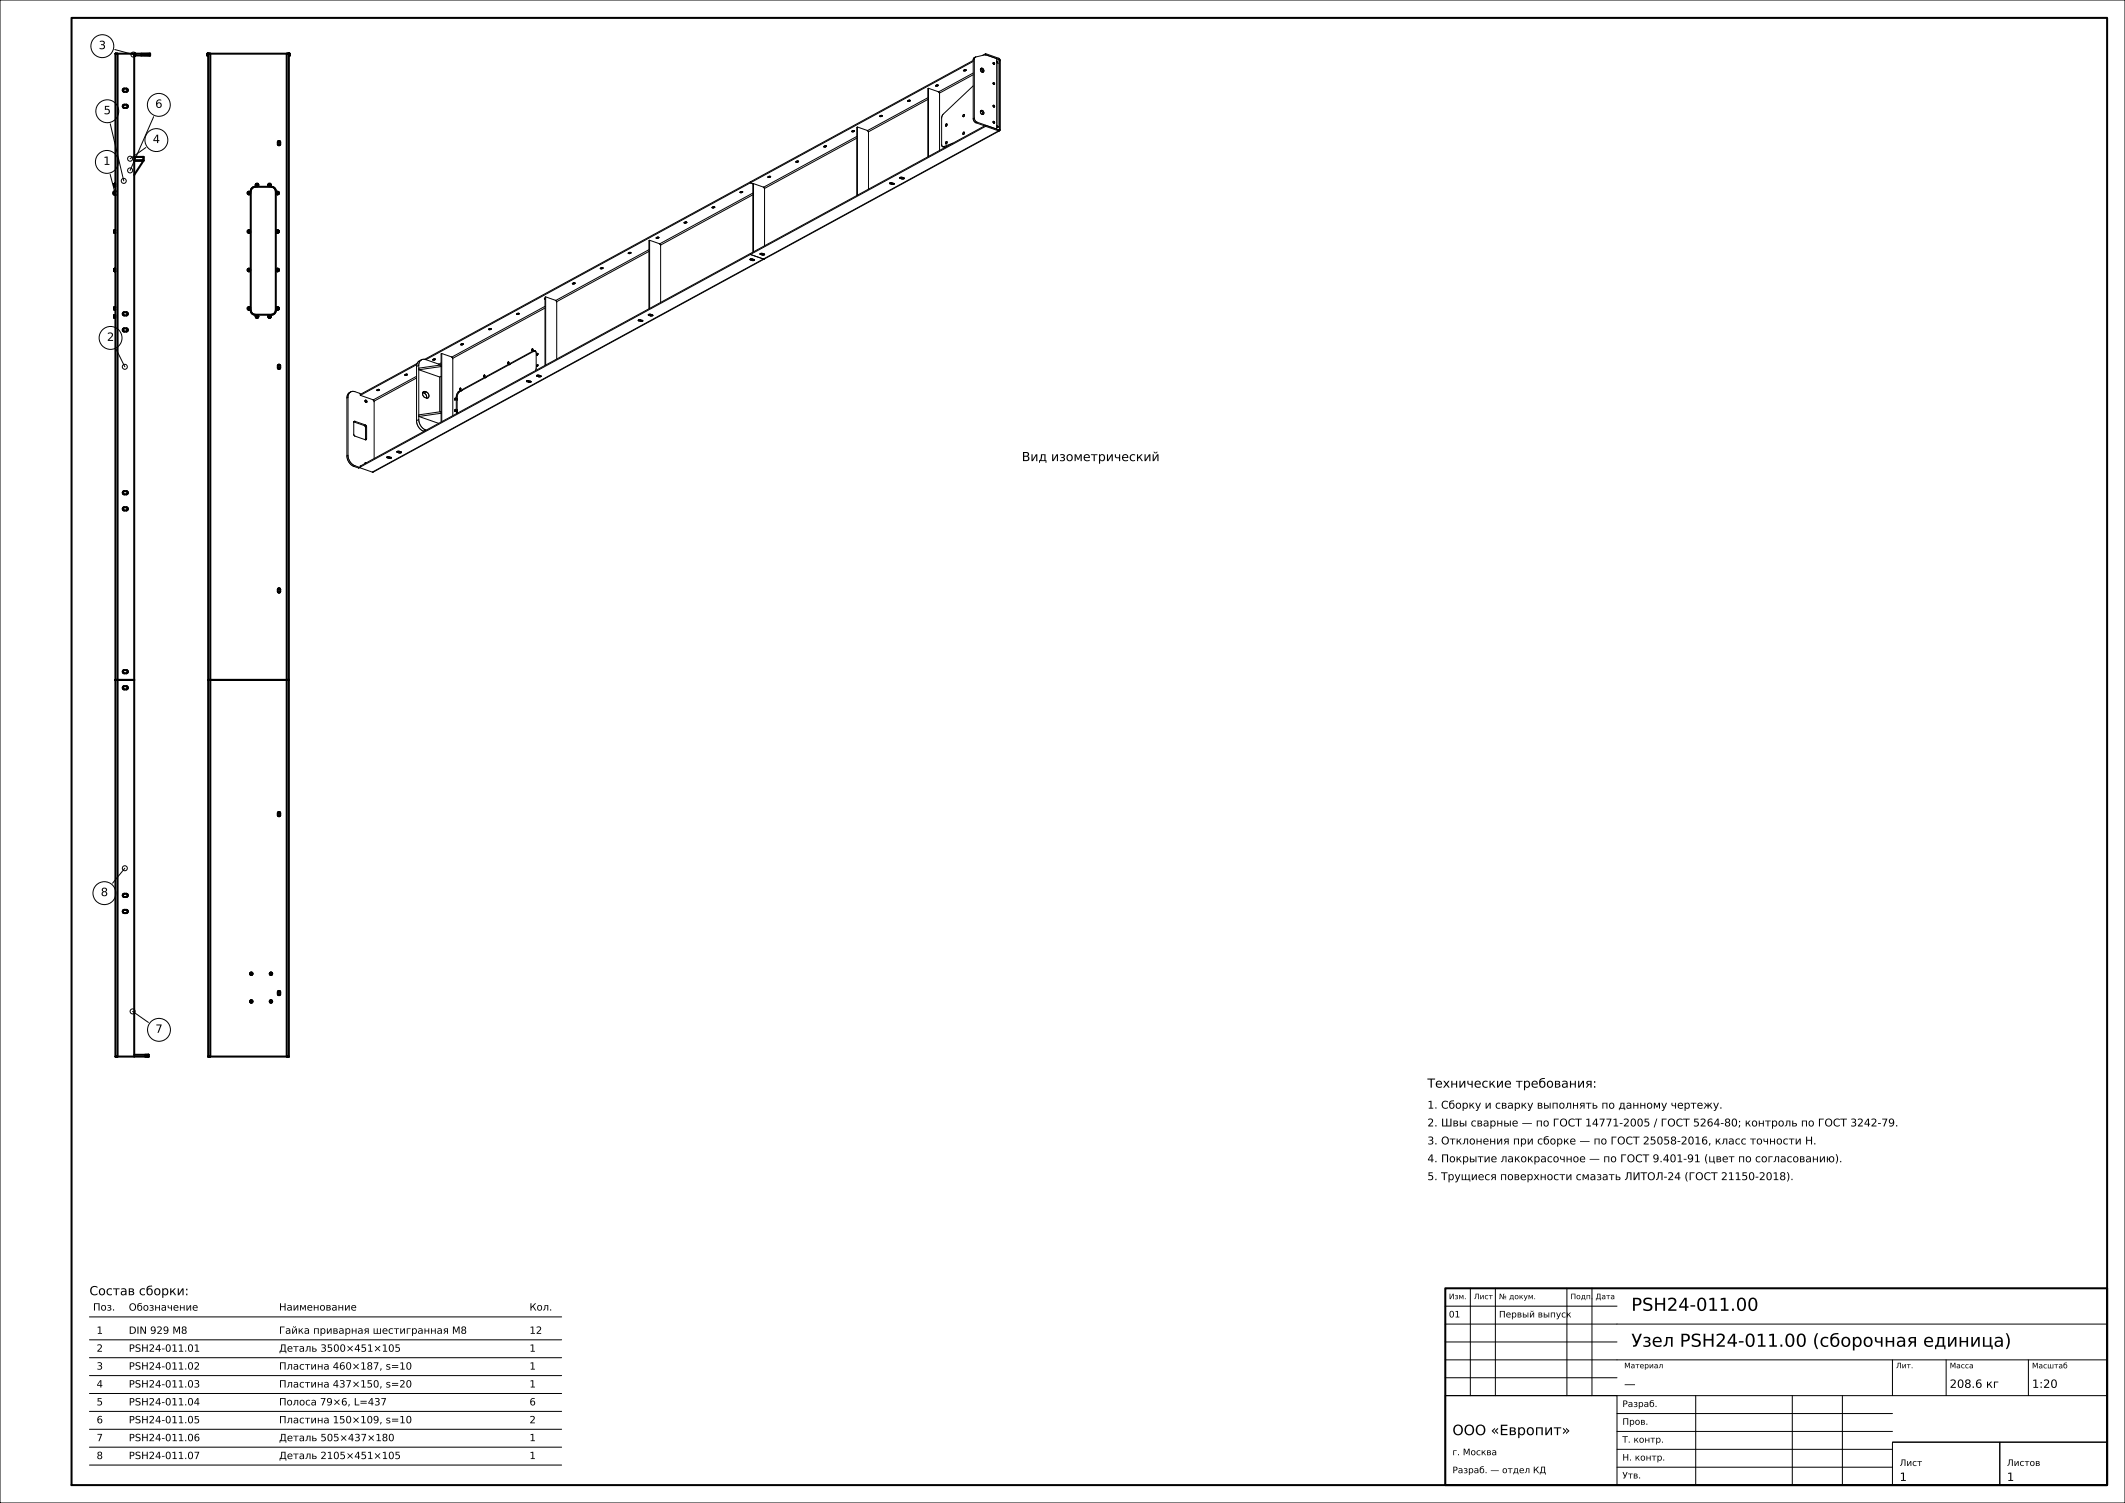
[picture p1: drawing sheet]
<svg xmlns="http://www.w3.org/2000/svg" width="594mm" height="420mm" viewBox="0 0 594 420" stroke-linecap="round" stroke-linejoin="round" font-family="sans-serif">
<g fill="none" stroke="#000" stroke-width=".28">
<path d="M0 0h594v420h-594zM32.1 13.8l5.2 1.4M269.3 19.8h.1M269.4 19.8h.4M269.8 19.5l-.5 .3M269.8 19.5l.3 .1M269.8 19.5l-.3 .1M269.8 19.5v.3M270 19.7l-.2 .1M270 19.5v.2M270.1 19.7h-.1M270.1 19.6v.1"/>
<path d="M272 17.2l-62.2 33.9M272 16.7v16.4M272 16.9l-62.2 33.9M272.4 16.6v16.4M272.4 16.6l-.4 .1M272.7 16l-.3 .6M272.7 16l-.5 .3-.2 .4M272.7 15.9v.1M274.1 19.3l.1 .5 .5 .4M274.1 19.2h.1M274.1 19.2a.58 .58 0 0 1 .8 .2 .58 .58 0 0 1-.2 .8M274.1 19.2v.1"/>
<path d="M274.2 19.2l-.1 .1M274.2 19.2l.5 .5v.5M274.6 19.5l-.5 .3M275.4 15.3l3.2 1.1-.1 19.7M275.4 15.3l-2.7 .6M275.5 15.3h-.1M275.5 15l3.6 1.3 .5 .6v19.3l-.2 .3M275.5 15v.3M275.5 15l-.9 .5M275.5 15.3l3.6 1.2M277.6 17.6l.1 .2M277.7 17.5l-.1 .1"/>
<path d="M277.7 17.8v.1M277.7 17.8h-.1M277.7 17.5h.1M277.7 17.5l.3 .4M277.7 17.9l.1 .1M277.8 18h.1M277.9 18h.1M278 17.9l-.1 .1M278 17.9h.1M278.6 17.3h.1M278.6 17.3l.2 .1M278.8 17.4h.1"/>
<path d="M278.8 17.4l.1 .1M278.9 17.5h.1M278.9 17.5l.1 .1M279 17.6h.1M279 17.6v17.9M279.1 16.5l.2 .2M279.1 16.5l-.5 .3M279.3 16.7h.1M279.3 16.7l.1 .2M279.4 16.9v19.2M279.4 16.9l-.8 .4M30.8 34.6l3.8 15.9"/>
<path d="M43 32.6l-6.6 15M238.1 36.7v.1M238.1 36.8h.5M238.6 36.5l-.3 .1M238.6 36.5v.3M238.7 36.5l-.6 .2M238.7 36.5h.1M238.7 36.5h-.1M238.8 36.7l-.2 .1M238.8 36.5v.2M239.5 38.1l-26.1 14.2M239.5 38.6l-25.8 14.1"/>
<path d="M239.7 35.5l2.7 .9 .3 .4M239.7 35.5v19M239.7 35.5l-.2 .1v19M242.7 36.8l.1 16.1M246.4 32.3h-.3M246.4 32.3v.3M246.5 32.2l-.6 .3 .5 .1M246.5 32.2l.1 .1M246.5 32.2l-.1 .1M246.6 32.5l-.2 .1M246.6 32.3v.2M246.6 32.3v.1"/>
<path d="M246.6 32.4v.1M253.7 28.2v.1M253.7 28.3h.5M254.2 28l-.3 .1M254.2 28v.3M254.3 28l-.6 .2M254.3 28h.1M254.3 28h-.1M254.4 28l.1 .1M254.4 28.2l-.2 .1M254.4 28v.2M254.5 28.1h.1"/>
<path d="M254.5 28.1l-.1 .1M259.4 27.8l-16.7 9M259.4 27.3l-16.9 9.2M259.5 24.7l-.1 .1v19M259.5 24.7l2.8 1M259.5 24.7v19M261.5 24h.1M261.5 24h.5M262 23.8h-.3M262 23.8v.2M262.1 23.7l-.6 .3M262.1 23.7l.1 .1"/>
<path d="M262.1 23.7l-.1 .1M262.2 23.9l-.2 .1M262.2 23.8v.1M262.2 23.8h.1M262.3 23.8v.1M262.3 23.9h-.1M262.3 25.7l.3 .3M262.6 26v16M264.3 35.1h.1M264.3 35.1l.1 .1M264.4 35.2h.1M264.4 34.8l-.1 .3"/>
<path d="M264.4 34.7v.1M264.5 34.7h-.1M264.5 34.6v.1M264.6 39.6l-.3 .4M264.6 34.6h-.1M264.6 39.6l.1 .3-.2 .3M264.6 39.6h.1M264.6 34.6l.1 .4-.3 .2M264.6 34.6h.1M269.2 32.5h.1M269.2 37.4v.1M269.2 37.5l.2 .1"/>
<path d="M269.2 37.1v.3M269.3 37l-.1 .1M269.3 32l-.1 .5M269.3 37h.1M269.4 32h-.1M269.4 37h-.1M269.4 37.5v.1M269.4 32h.1M269.4 36.9h.1M269.4 36.9v.1M269.5 32v.4l-.3 .1M269.5 36.9v.1"/>
<path d="M269.5 37h.1M269.6 37l-.2 .5M272 24l-8.6 8.2-.2 .8v7.4l.3 .6M272 33.1l.3 .8 .5 .4M272 20.9l-9.4 5.1M272 20.4l-9.6 5.3M272.4 33l.2 .7 .5 .5M272.4 33l-.4 .1M272.8 34.3l2.5 .9M273.1 34.2l6 2.1M273.1 34.2l-.3 .1M274.1 31l.5 .4 .1 .6"/>
<path d="M274.1 31l.1 .6 .5 .4M274.8 31v.1M274.8 31l-.4-.2-.3 .2M274.8 31.1l.2 .6-.3 .3M275.5 35.3l-65.7 35.8M275.5 35.3l3.6 1.3M275.5 35.3v-.3l-65.7 35.8M277.6 23.4l.1 .1M277.6 23.2v.2M277.6 29.5l.1 .4M277.6 23.2h.1M277.6 34l.1 .4"/>
<path d="M277.6 29.5h.1M277.7 33.9l-.1 .1M277.7 23.1l-.1 .1M277.7 33.9h.1M277.7 29.4l-.1 .1M277.7 23.5l.1 .1M277.7 23.1l.3 .4M277.7 23.1h.1M277.7 33.9l.3 .4M277.7 29.4l.3 .2-.1 .3M277.7 29.4h.1M277.7 34.4h.1"/>
<path d="M277.7 29.9h.1M277.8 29.9h.1M277.8 23.6h.1M277.9 23.6h.1M277.9 29.9h.1M278 23.6h-.1M278 23.5v.1M278 34.3l-.2 .1M278 34.3h.1M278.6 35.2h.1M278.7 35.2h.1M278.8 35.7h-.2"/>
<path d="M278.8 35.2l.1 .1M278.8 35.7h.1M278.8 35.6v.1M278.8 35.6h.1M278.9 35.3h.1M278.9 35.6h.1M278.9 35.3v.1M278.9 35.4h.1M279 35.5l-.1 .1M279 35.4h.1M279 35.5h.1M279 35.4v.1"/>
<path d="M279.1 36.6l-65.7 35.8M279.3 36.3h-.2M279.3 36.3h.1M279.4 36.2l-.1 .1M279.4 36.1v.1M279.4 36.1l-.3 .2M279.4 36.5l-.3 .1M279.4 36.5l-65.7 35.9M30.8 48.7l1.4 5.2M40.8 41.2l-4.4 3.2M199 58h.1M199 58l.6 .1"/>
<path d="M199.6 57.8h-.4M199.6 57.8v.3M199.6 57.8l-.6 .2M199.6 57.8h.1M199.7 57.8h.1M199.7 58l-.1 .1M199.7 57.8v.2M199.8 57.8h.1M199.8 57.8v.1M199.8 57.9l-.1 .1M206.9 53.8h.1M207.3 53.5l-.4 .3"/>
<path d="M207.4 53.8h-.4M207.4 53.5l-.4 .1M207.4 53.5l.2 .1M207.4 53.5v.3M207.6 53.7l-.2 .1M207.6 53.6v.1M207.6 53.6h.1M207.6 53.7h.1M209.8 50.8v.3M209.8 50.8l-91.1 49.6M209.8 51.1l3.5 1.2 .4 .4M209.8 51.1l-90.8 49.4"/>
<path d="M210.4 54l-26 14.1M210.4 54.4l-25.8 14.1M213.7 52.7v16M214.7 49.5v.1M214.7 49.4v.1M214.7 49.6h.5M214.7 49.4h.1M215.1 49.3l-.4 .1M215.2 49.3l.2 .2M215.2 49.3h-.4M215.2 49.3v.3M215.4 49.5l-.2 .1"/>
<path d="M215.4 49.3v.2M222.4 45.2l.6 .1M222.5 45.2h-.1M222.6 45.1h.1M222.7 45l-.2 .2M223 45l-.3 .1M223 45v.3M223 45l.2 .1M223 45h-.3M223 45h.1M223.2 45.2l-.2 .1M223.2 45v.2"/>
<path d="M223.2 45.1h.1M223.2 45.2h.1M223.2 45.1v.1M230.3 41l.5 .1M230.3 40.9v.1M230.4 40.8h.1M230.5 40.8l-.2 .1M230.5 40.8h.5M230.8 40.8h-.3M230.8 40.8v.3M230.9 40.8h-.1M231 41l-.2 .1"/>
<path d="M231 40.8v.2M248.7 51.2v.1M248.7 51.2l.5-.2 .6 .2M248.7 51.2h.1M248.7 51.3h.1M248.7 51.3l.1 .1M248.8 51.1h.1M248.8 51.4l.4 .1M248.8 51.1l.4 .2M248.8 51.1v.3M249.2 51.3v.2M249.8 51.2l.2 .1"/>
<path d="M249.8 51.2l-.6 .1M250 51.4l-.8 .1M250 51.3v.1M250 51.4h.1M251.5 49.7l.2 .2M251.5 49.7h.1M251.6 49.6h.1M251.6 49.6l1 .1M251.6 49.6l-.1 .1M251.7 49.9l.3 .1M251.7 49.6l.3 .1M251.7 49.6v.3"/>
<path d="M252 49.7v.3M252.6 49.7l.2 .1M252.7 49.7h-.7M252.8 49.9l-.8 .1M252.8 49.8h.1M252.8 49.9h.1M252.8 49.8v.1M263.5 41l.7 .1M263.5 41h.1M263.7 41h-.1M263.8 41h-.1M263.8 41l.4 .1"/>
<path d="M264.3 40v.1M264.3 40.1l.1 .1M264.4 40.2h.1M264.7 40.9l-.5 .2M266.4 40l-2.6 1M160.2 79.1h.1M160.2 79.1l-.2 .2h.5M160.5 79.1h-.2M160.5 79.1v.2M160.6 79l.1 .1M160.6 79l-.4 .1M160.6 79l-.1 .1"/>
<path d="M160.7 79.2l-.2 .1M160.7 79.1v.1M160.7 79.1h.1M160.8 79.1l-.1 .1M167.8 75l.5 .1M167.8 75h.1M168 74.9h.1M168 74.8l-.2 .2M168 74.8h.5M168.3 74.8l-.2 .1M168.3 74.8v.3M168.4 74.8h-.1"/>
<path d="M168.5 75l-.2 .1M168.5 74.8v.2M168.5 74.8l.1 .1M168.6 74.9l-.1 .1M168.6 74.9h.1M175.6 70.8h.1M175.6 70.7v.1M175.7 70.8v.1M176.1 70.8l-.4 .1M176.1 70.6h-.3M176.1 70.6v.2M176.2 70.5l-.6 .2"/>
<path d="M176.2 70.5l.1 .1M176.2 70.5l-.1 .1M176.3 70.7l-.2 .1M176.3 70.6v.1M181.4 69.8l-26.1 14.2M181.4 70.3l-25.8 14M181.6 67.1l-.2 .1v19.1M181.6 67.1l2.8 1.1M181.6 67.1v19.1M183.4 66.5h.1M183.4 66.5l.5 .1M183.9 66.3h-.3"/>
<path d="M183.9 66.3v.3M184 66.3l-.6 .2M184 66.3h.1M184 66.3h-.1M184.1 66.5l-.2 .1M184.1 66.3v.2M184.1 66.3l.1 .1M184.2 66.4h.1M184.2 66.4l-.1 .1M184.4 68.2l.2 .3M184.6 68.5l.1 16M191.2 62.2v.1"/>
<path d="M191.2 62.3h.5M191.7 62.1h-.3M191.7 62.1v.2M191.8 62l-.1 .1M191.9 62.2l-.2 .1M191.9 62.1v.1M191.9 62.1l-.7 .1M191.9 62.1l.1 .1M192 62.2h-.1M209.6 72.5h.1M209.6 72.5l.2 .2M209.7 72.5l.4-.2 .7 .2"/>
<path d="M209.7 72.5h-.1M209.8 72.4h.1M209.8 71.1l3.6 1.3M209.8 70.8v.3M209.8 71.1l-109.1 59.4M209.8 70.8l-109.1 59.4M209.8 72.4l.4 .1M209.8 72.7l.4 .1M209.8 72.4v.3M210.2 72.5v.3M210.6 70.4v-19.1l-.2 .1v19.1M210.8 72.5h-.6"/>
<path d="M210.8 72.5l.1 .1M210.9 72.7l-.7 .1M210.9 72.6h.1M210.9 72.7h.1M210.9 72.6v.1M212.4 71h.1M212.4 70.9v.1M212.5 71v.1M212.5 70.9h-.1M212.5 71.1h.1M212.6 70.8v.1M212.6 70.8l1 .2"/>
<path d="M212.6 70.8l-.1 .1M212.6 71.1l.4 .2M212.6 70.9l.4 .1M212.6 70.9v.2M213 71v.3M213.4 72.4l-109.3 59.5M213.6 71h-.6M213.6 71l.1 .1M213.7 72.4l-109.6 59.5M213.7 72.4h-.3M213.7 71.2l-.7 .1M213.7 71.1v.1"/>
<path d="M32.5 97.7l2.4 4.8M123.5 98.8l2.8 1M123.5 98.8v19M123.5 98.8l-.2 .1v19M126.3 99.8l.2 .3M129.3 96.1h-.4M129.3 96.1v.3M129.3 96l-.6 .3 .6 .1M129.3 96l.2 .1M129.3 96v.1M129.5 96.3l-.2 .1M129.5 96.1v.2"/>
<path d="M129.5 96.1v.1M129.5 96.2v.1M136.6 92v.1M136.6 92.1h.5M137.1 91.8l-.4 .1M137.1 91.8v.3M137.1 91.8l-.5 .2M137.1 91.8h.1M137.2 91.8h-.1M137.2 91.8l.1 .1M137.3 92l-.2 .1M137.3 91.8v.2"/>
<path d="M137.3 91.9h.1M137.3 91.9v.1M144.4 87.8h.1M144.4 87.8h.5M144.9 87.5l-.5 .3M144.9 87.6h.2M144.9 87.6h-.3M144.9 87.6v.2M145.1 87.7l-.2 .1M145.1 87.6v.1M145.1 87.6h.1M145.1 87.6l.1 .1"/>
<path d="M145.2 87.7h-.1M148.6 97.9h.1M148.6 97.9v.1M148.6 98h.1M148.7 98h.1M148.8 97.5l-.2 .4M148.8 97.5h.1M148.8 98h-.1M148.8 97.8v.2M148.9 97.8v.1M148.9 97.9l-.1 .1M148.9 97.5h.1"/>
<path d="M148.9 97.7l-.1 .1M148.9 97.7v.1M148.9 97.6v.1M148.9 97.5l.1 .1M149 97.7l-.1 .2M149 97.6h-.1M149 97.6v.1M149 98.3h.1M149.1 98h.5l.3 .6-.2 4.9M149.1 98l-20.8 11.3M149.1 98l.2 .1M149.3 98.1l-.2 .2"/>
<path d="M149.3 98.1h.1M149.3 98.1l-20.7 11.3M149.6 98l-.3 .1M150 99.1v.1M150 99.2h.1M150.1 99.2v.1M150.1 99.3h.1M150.2 99.3h-.1M150.2 99.1v.1M150.2 98.7l-.2 .4M150.3 98.7h.1M150.3 98.7h-.1"/>
<path d="M150.3 99.1v.1M150.3 99.2l-.1 .1M150.3 98.7v.1M150.3 99v.1M150.3 98.9l-.1 .2M150.3 98.8h.1M150.3 98.9h.1M150.3 99v.2M150.4 98.8l-.1 .1M150.4 98.8v.1M150.4 98.9l-.1 .1M152.2 83.5v.1"/>
<path d="M152.2 83.5h.1M152.2 83.6h.1M152.2 83.4v.1M152.3 83.4h-.1M152.3 85.6l-26 14.2M152.3 86.1l-25.8 14M152.5 83l2.9 1M152.5 83v19M152.5 83l-.2 .1v19M155.4 84l.2 .5v15.8M178.4 89.5v.1M178.4 89.5h.1"/>
<path d="M178.4 89.6h.1M178.4 89.6l.2 .1M178.5 89.4h.1M178.5 89.4l1 .1M178.5 89.4l-.1 .1M178.6 89.7l.4 .1M178.6 89.4l.4 .1M178.6 89.4v.3M179 89.5h.5M179 89.5v.3M179.5 89.5l.1 .1M179.6 89.6h.1"/>
<path d="M179.7 89.6v.1M179.7 89.7l-.7 .1M179.7 89.7h.1M181.2 88l.2 .1M181.2 88h.1M181.3 87.9h.1M181.4 87.8l.9 .2M181.4 87.8l-.2 .2M181.4 88.1l.4 .2M181.4 87.9l.4 .1M181.4 87.9v.2M181.8 88h.5"/>
<path d="M181.8 88v.3M182.3 88h.2M182.5 88v.1M182.5 88.1l-.3 .2h-.4M97 111.2v16.2M97.3 111v16.2M97.3 111l-.3 .2M98 109.5l1.1-.1 1.4 .5 .2 .3M98 109.5l-.5 .6-.2 .9M98 109.5a1.65 1.65 0 0 0-1 1.7M98.9 117.9h.1M98.9 117.9l2.9 1"/>
<path d="M99.1 117.7l-.2 .3 .1 3.7 3.2 1.2M99.1 117.7h.1M99.2 117.7l2.9 1M99.2 117.7l-.3 .2M100.7 110.2v.3M100.7 110.5l3.6 1.3M101.8 118.9l.4 .5M102 112.1l.2 .3M102 112l.3 .4M102 112v.1M102.1 111.9l-.1 .1M102.1 118.7l.4 .6"/>
<path d="M102.1 118.7l-.3 .2M102.2 119.4v3.4M102.3 111.8h.1M102.3 111.8l-.2 .1M102.3 111.8l.1 .1M102.4 111.9l.1 .1M102.5 119.3v3.3M102.5 119.3l-.3 .1M102.5 112l.1 .3M102.6 112.3l-.4 .1M102.6 112.3h.1M104.3 111.8l.3 .3"/>
<path d="M104.6 112.1v16M105.3 109l.6 .1M105.3 109h.1M105.5 108.9h.1M105.6 108.8l-.3 .2M105.6 108.8l.5 .1M105.9 108.8l-.3 .1M105.9 108.8v.3M105.9 108.8h.1M106 109l-.1 .1M106 108.8v.2M106.1 108.9h.1"/>
<path d="M106.1 109h-.1M106.1 108.9v.1M113.1 104.8l.5 .1M113.1 104.7v.1M113.4 104.6l-.3 .1M113.7 104.9h-.1M113.7 104.6h-.4M113.7 104.6v.3M113.7 104.6h.2M113.7 104.6h-.3M113.7 104.6h.1M113.8 104.8l-.1 .1"/>
<path d="M113.8 104.6v.2M113.9 104.6l-.1 .2M116.4 102.4v15.2M116.4 117.6a3.3 3.3 0 0 0 2 2.9M116.4 105.2l-12.1 6.6M116.4 105.6l-11.8 6.5M116.5 101.9l-.1 .5M116.5 101.9l-15.8 8.6M116.6 101.6l-15.9 8.6M117.1 117.2a3.3 3.3 0 0 0 1.9 3M117.1 102.1v15.1M117.1 102.1l-.7 .3"/>
<path d="M117.1 117.2l-.7 .4M117.1 116.4l5.5 1.9M117.1 103.3l5.8 2.1M117.8 100.5l-.5 .6-.2 1M117.8 100.5l-.9 .6-.4 .8M118.2 109.7v.1M118.2 109.8l.3 .1M118.5 109.9a1.2 1.2 0 0 1 .7 1.4M118.9 109.4a.86 .86 0 0 0-.8 .9 .86 .86 0 0 0 .8 .8 .77 .77 0 0 0 1-.3 .77 .77 0 0 0-.4-1.1l-.3-.2M118.9 109.4l.3 .1M118.9 109.4l-.7 .4M119 100.5l3.6 1.3"/>
<path d="M119 100.5h-1.2M119.2 109.5l-.7 .4M120.9 100.5l.6 .1M121 100.5h-.1M121.5 100.3l-.4 .1M121.5 100.3v.3M121.5 100.3l-.5 .2M121.5 100.3h.2M121.5 100.3h.1M121.7 100.5l-.2 .1M121.7 100.3v.2M122.6 101.8l.3 .2"/>
<path d="M122.9 105.4v9.7M123.3 115.5h.1M123.3 115h.1M123.3 115.5l-6.2 .9M123.3 115l-6.2 .9v.5M123.3 102.4h.1M123.3 102.4l-6.2 .9M123.3 102l-6.2 .9v.4M123.3 105.2l-.4 .2M123.3 101.4l-.7 .4M123.3 101.9l-.2 .1M126.5 100.1l.1 16.1"/>
<path d="M127.1 114.8h.1M127.1 111.7h.1M127.1 114.8v.1M127.1 114.9h.1M127.1 111.7v.1M127.2 114.4l-.1 .4M127.2 111.3l-.1 .4M127.2 114.9h-.1M127.2 111.8h-.1M127.3 114.8v.1M127.3 114.8h.1M127.3 114.4h-.1"/>
<path d="M127.3 111.2l-.1 .1M127.3 114.9h-.1M127.3 111.7l-.1 .1M127.3 114.4h.1M127.3 111.2h.1M127.3 111.6h.1M127.3 111.2l.1 .1M127.4 114.8h-.1M127.4 111.6l-.1 .1M127.4 114.4v.1M127.4 111.3h.1M127.4 111.4l-.1 .2"/>
<path d="M127.4 114.6l-.1 .1M127.4 111.4l-.1 .3M127.4 114.5l-.1 .3M127.4 111.3v.1M127.4 114.6v.2M127.4 111.5v.1M127.4 114.5v.1M127.4 111.4h.1M127.4 114.6h.1M127.4 111.4v.1M127.5 114.9l.2 .6M127.5 110.9v4"/>
<path d="M127.5 114.9l.3 .1M127.5 110.9l.3 .1M127.8 115l.1 .5M127.8 111v4M127.8 111.3l.1 .4M127.8 111.7h.1M127.8 114.5l.1 .4M127.8 114.8l.1 .1M127.9 111.7l-.1 .2M127.9 114.9l-.1 .1M128.3 109.3l-.5 .7-.3 .9M128.3 109.3l.3 .1"/>
<path d="M128.5 108.9v.1M128.5 109h.1M128.6 109.4l-.6 .6-.2 1M128.6 108.5l-.1 .4M128.6 109h.1M128.7 108.5h-.1M128.7 108.9l-.1 .1M128.7 108.7v.2M128.7 108.5h.1M128.7 108.9h.1M128.8 108.7h-.1M128.8 108.6l-.1 .1"/>
<path d="M128.8 108.5v.1M128.8 108.7l-.1 .2M128.8 108.6h.1M128.8 108.6v.1M128.9 109.2h.1M129.2 109.1h.1M129.2 109.1l-.3 .1M135.2 105.2v.1M135.2 105.3h.1M135.3 105.3h.1M135.3 104.8l-.1 .4M135.4 104.8h-.1"/>
<path d="M135.4 105.3h-.1M135.4 105.1v.1M135.4 104.8h.1M135.4 105.2v.1M135.5 105l-.1 .1M135.5 104.8v.1M135.5 104.9l-.1 .2M135.5 104.9v.1M135.5 105l-.1 .2M135.5 105h.1M135.6 105.6h.1M135.8 105.5l-.2 .1"/>
<path d="M135.9 105.4l-.1 .1M135.9 105.4h.1M141.9 101.6h.1M141.9 101.6l.1 .1M142 101.7h.1M142.1 101.6h.1M142.1 101.4v.2M142.1 101.1h.1M142.1 101.1l-.2 .5M142.2 101.4l-.1 .1M142.2 101.6l-.2 .1M142.2 101.1v.1"/>
<path d="M142.2 101.4h.1M142.2 101.2h.1M142.2 101.3l-.1 .1M142.2 101.2v.1M142.2 101.3v.1M142.2 101.3v.3M142.6 101.8h.1M142.6 101.8l-.3 .1M147.2 106.5v.1M147.2 106.5l.6-.1 .6 .2M147.2 106.5h.1M147.2 106.6l.1 .1"/>
<path d="M147.3 106.7h.1M147.3 106.4h.1M147.3 106.7l.4 .1M147.3 106.4l.4 .2M147.3 106.4v.3M147.7 106.6v.2M148.3 106.5l-.6 .1M148.4 106.7l-.7 .1M148.4 106.6l.1 .1M148.5 106.7h-.1M148.5 106.7h.1M150 105h.1"/>
<path d="M150 105l.1 .2M150 104.9l.5-.1 .7 .2M150 104.9v.1M150 102.3h.1M150 102.3l.1 .1M150.1 102.4h.1M150.1 104.9h.1M150.1 105.2l.4 .1M150.1 104.9l.4 .1M150.1 104.9v.3M150.2 102.3h.1M150.2 101.9l-.2 .4"/>
<path d="M150.3 101.9h.1M150.3 101.9h-.1M150.3 102.3l-.2 .1M150.3 102.2v.1M150.3 102.1l-.1 .2M150.3 101.9l.1 .1M150.3 102.1v.1M150.4 102l-.1 .1M150.4 102v.1M150.4 102.1l-.1 .1M150.5 105v.3M151.1 105h-.6"/>
<path d="M151.2 105l-.1 .3h-.6M97 127.4a3.3 3.3 0 0 0 1.9 2.9M97.3 127.2a3.3 3.3 0 0 0 1.9 3M97.3 127.2l-.3 .2M98.9 130.3l1.3 .5M99.2 130.2l1.3 .4M99.2 130.2l-.3 .1M100.5 130.7l3.6 1.2M100.5 130.6l-.3 .2M100.6 130.6h-.1M100.6 130.6l-.4 .2M100.7 130.5l-.1 .1"/>
<path d="M100.7 130.5h.1M100.8 130.2l-.1 .3M102 129.5h.1M102.2 122.8l-.1 .1M102.4 129.3h-.3l-.1 .2M102.5 122.6l-.3 .3M102.5 122.6l-.3 .2M108.1 127.8h.1M108.1 127.8l.2 .2M108.1 127.7v.1M108.2 127.7h.1M108.3 127.7l.9 .1"/>
<path d="M108.3 127.7h-.2M108.3 128l.4 .1M108.3 127.7l.4 .1M108.3 127.7v.3M108.7 127.8h.5M108.7 127.8v.3M109.2 127.8l.2 .1M109.4 128l-.7 .1M109.4 127.9v.1M111.1 126.1v.1M111.1 126.1l-.2 .2 .2 .1M111.1 126.1l1 .2"/>
<path d="M111.1 126.4l.4 .2M111.1 126.2l.4 .1M111.1 126.2v.2M111.5 126.3h.5M111.5 126.3v.3M112 126.3l.2 .1M112.2 126.4l-.7 .2M112.2 126.4h.1M118.4 120.5h.1M119 120.2h.1M119 120.2l-.6 .3M34.9 242.6l-3.4 4.2"/>
<path d="M37.1 282.6l4.4 3.1M411 360v30M418 360v30M438 360v30M445 360v30M25 368h132M25 374.4h132M25 379.4h132M404 380h185M404 375h48M404 370h185M404 365h48"/>
<path d="M529 380v10M544 380v10M567 380v10M25 384.4h132M25 389.4h132M25 394.4h132M25 399.4h132M404 390h48v25h-48zM404 390h185M404 385h48M452 400h77M452 395h77"/>
<path d="M474 390v25M501 390v25M515 390v25M25 404.4h132M25 409.4h132M452 410h77M452 405h77M529 403h30v12h-30zM529 403h60M559 403h30v12h-30z"/>
<circle cx="28.6" cy="12.9" r="3.2"/>
<circle cx="37.3" cy="15.2" r=".7"/>
<circle cx="30" cy="31.1" r="3.2"/>
<circle cx="43.7" cy="39.1" r="3.2"/>
<circle cx="44.4" cy="29.3" r="3.2"/>
<circle cx="29.9" cy="45.2" r="3.2"/>
<circle cx="32.2" cy="53.9" r=".7"/>
<circle cx="34.6" cy="50.5" r=".7"/>
<circle cx="36.4" cy="47.6" r=".7"/>
<circle cx="36.4" cy="44.4" r=".7"/>
<circle cx="30.9" cy="94.4" r="3.2"/>
<circle cx="34.9" cy="102.5" r=".7"/>
<circle cx="29.2" cy="249.6" r="3.2"/>
<circle cx="34.9" cy="242.6" r=".7"/>
<circle cx="37.1" cy="282.6" r=".7"/>
<circle cx="44.4" cy="287.8" r="3.2"/>
</g>
<g fill="none" stroke="#000" stroke-width=".56">
<path d="M20 5h569v410h-569zM32.9 15v280.2M37.5 15.5h4.5v-.5h-9.7v280.2h9.3v-.5h-4.1M37.5 15v280.2M37.6 15v.5M37.8 15v.5M39.5 15v.5M58.2 15.5h-.2v-.5h23v.5h-.3M58.2 15v280.2h22.5v-280.2M58.8 15v280.2M80.1 15v280.2M34.4 24.9l.9-.2a.45 .45 0 0 1 .4 .5 .45 .45 0 0 1-.4 .4h-.5a.45 .45 0 0 1-.4-.2 .45 .45 0 0 1 0-.5z"/>
<path d="M34.4 29.4l.9-.2a.45 .45 0 0 1 .4 .5 .45 .45 0 0 1-.4 .4h-.5a.45 .45 0 0 1-.4-.2 .45 .45 0 0 1 0-.5zM77.8 39.5l.2-.1 .3 .3v.6l-.3 .3-.3-.3zM32 51.4v.6M32 53.6v.7M32 52h.3M32 53.6v.1M32 54.3h.1M32 51.4h.3M32 51.4h.1M32 53.7h.1M32 53.6h.1M32 54.3l.3 .1"/>
<path d="M32 54.2v.1M32 52h.1M32.1 53.7v.5M32.1 54.2h-.1M32.1 53.7h.2M32.1 54.2h.2M32.1 51.4v.3M32.1 51.7l-.1 .3M32.1 51.7h.2M32.3 53.5l-.3 .1M37.5 43.8h2.6v1h-2.6M37.5 44.9h2.6l-2.6 4"/>
<path d="M37.6 43.8v1M69.2 53.7l.4-.2 .3 .2v.5l-.3 .2-.4-.2zM69.5 53.8h-.1M70.5 52.6l.8-.4h4.5a1.25 1.25 0 0 1 1.3 1.2v33.3a1.25 1.25 0 0 1-1.3 1.2h-4.5a1.25 1.25 0 0 1-1.2-1.2v-33.3zM71.6 51.4h.4l.2 .3-.2 .3h-.4l-.2-.3zM71.7 51.5v.1M75.1 51.4h.4l.2 .3-.2 .3h-.4l-.2-.3zM75.2 51.5v.1M77.2 53.7l.4-.2 .3 .2v.5l-.3 .2-.4-.2zM32 64.4v.6M32 75.1v.7M32 65l.1 .1"/>
<path d="M32 75.8l.1 .1M32 64.4h.1M32 75.1l.1 .1M32 64.4l.1 .1M32 64.3v.1M32 75.1h.1M32.1 64.5v.4M32.1 64.9l-.1 .1M32.1 64.5h.2M32.1 65.1h.2M32.1 64.9h.2M32.1 75.2v.5"/>
<path d="M32.1 75.7l-.1 .1M32.1 75.2h.2M32.1 75.9h.2M32.1 75.7h.2M32.3 64.3h-.3M32.3 75l-.3 .1M69.2 64.5l.4-.2 .3 .2v.4l-.3 .2-.4-.2zM69.2 75.2l.4-.2 .3 .2v.5l-.3 .2-.4-.2zM69.7 64.5l.1 .1M77.2 64.5l.4-.2 .3 .2v.4l-.3 .2-.4-.2zM77.2 75.2l.4-.2 .3 .2v.5l-.3 .2-.4-.2zM32 85.9v.6"/>
<path d="M32 88.1v.7h.3M32 86.5l.1 .1M32 88.1h.3M32 85.9l.1 .1M32 88.1h.1M32.1 85.8l-.1 .1M32.1 86v.4M32.1 86.4l-.1 .1M32.1 85.8h.2M32.1 86h.2M32.1 86.6h.2M32.1 86.4h.2"/>
<path d="M32.1 88.1v.3M32.1 88.4v.4M32.1 88.4h.2M34.4 87.4l.9-.2a.45 .45 0 0 1 .4 .5 .45 .45 0 0 1-.4 .4h-.5a.45 .45 0 0 1-.4-.2 .45 .45 0 0 1 0-.5zM34.4 91.9l.9-.2a.45 .45 0 0 1 .4 .5 .45 .45 0 0 1-.4 .4h-.5a.45 .45 0 0 1-.4-.2 .45 .45 0 0 1 0-.5zM69.2 86l.4-.2 .3 .2v.4l-.3 .2-.4-.2zM71.6 88.1h.4l.2 .3-.2 .4h-.4l-.2-.4zM75.1 88.1h.4l.2 .3-.2 .4h-.4l-.2-.4zM77.2 86l.4-.2 .3 .2v.4l-.3 .2-.4-.2zM77.8 102l.2-.1 .3 .3v.6l-.3 .3-.3-.3zM34.4 137.4l.9-.2a.45 .45 0 0 1 .4 .5 .45 .45 0 0 1-.4 .4h-.5a.45 .45 0 0 1-.4-.2 .45 .45 0 0 1 0-.5zM34.4 141.9l.9-.2a.45 .45 0 0 1 .4 .5 .45 .45 0 0 1-.4 .4h-.5a.45 .45 0 0 1-.4-.2 .45 .45 0 0 1 0-.5z"/>
<path d="M77.8 164.5l.2-.1 .3 .3v.6l-.3 .3-.3-.3zM32.3 190h5.2M34.4 187.4l.9-.2a.45 .45 0 0 1 .4 .5 .45 .45 0 0 1-.4 .4h-.5a.45 .45 0 0 1-.4-.2 .45 .45 0 0 1 0-.5zM34.4 191.9l.9-.2a.45 .45 0 0 1 .4 .5 .45 .45 0 0 1-.4 .4h-.5a.45 .45 0 0 1-.4-.2 .45 .45 0 0 1 0-.5zM58.2 190h22.5M77.8 227l.3-.1 .2 .3v.6l-.3 .3-.3-.3zM34.4 254.4l.9-.2a.45 .45 0 0 1 .4 .5 .45 .45 0 0 1-.4 .4h-.5a.45 .45 0 0 1-.4-.2 .45 .45 0 0 1 0-.5zM34.4 249.9l.9-.2a.45 .45 0 0 1 .4 .5 .45 .45 0 0 1-.4 .4h-.5a.45 .45 0 0 1-.4-.2 .45 .45 0 0 1 0-.5zM77.8 277l.3-.1 .2 .3v.6l-.3 .3-.3-.3zM40.6 294.7v.5M404 360h185v55h-185z"/>
<circle cx="69.6" cy="53.9" r=".2"/>
<circle cx="69.6" cy="53.9" r=".32"/>
<circle cx="71.8" cy="51.7" r=".2"/>
<circle cx="71.8" cy="51.7" r=".32"/>
<circle cx="75.3" cy="51.7" r=".2"/>
<circle cx="75.3" cy="51.7" r=".32"/>
<circle cx="77.6" cy="53.9" r=".2"/>
<circle cx="77.6" cy="53.9" r=".32"/>
<circle cx="69.6" cy="75.4" r=".2"/>
<circle cx="69.6" cy="64.7" r=".32"/>
<circle cx="69.6" cy="75.4" r=".32"/>
<circle cx="69.6" cy="64.7" r=".2"/>
<circle cx="77.6" cy="64.7" r=".2"/>
<circle cx="77.6" cy="64.7" r=".32"/>
<circle cx="77.6" cy="75.4" r=".32"/>
<circle cx="77.6" cy="75.4" r=".2"/>
<circle cx="69.6" cy="86.2" r=".2"/>
<circle cx="69.6" cy="86.2" r=".32"/>
<circle cx="71.8" cy="88.4" r=".2"/>
<circle cx="71.8" cy="88.4" r=".32"/>
<circle cx="75.3" cy="88.4" r=".2"/>
<circle cx="75.3" cy="88.4" r=".32"/>
<circle cx="77.6" cy="86.2" r=".2"/>
<circle cx="77.6" cy="86.2" r=".32"/>
<circle cx="70.2" cy="279.8" r=".34"/>
<circle cx="70.2" cy="272.1" r=".34"/>
<circle cx="75.7" cy="272.1" r=".34"/>
<circle cx="75.7" cy="279.8" r=".34"/>
</g>
<g font-size="5">
<text x="456" y="366.3">PSH24-011.00</text>
<text x="456" y="376.3">Узел PSH24-011.00 (сборочная единица)</text>
</g>
<text font-size="4" x="406" y="401">ООО «Европит»</text>
<g font-size="3.5">
<text x="285.6" y="128.9">Вид изометрический</text>
<text x="399" y="303.9">Технические требования:</text>
<text x="25" y="361.9">Состав сборки:</text>
</g>
<g font-size="3.2">
<text x="27.6" y="13.7">3</text>
<text x="29" y="31.9">5</text>
<text x="43.4" y="30.1">6</text>
<text x="42.7" y="40">4</text>
<text x="28.9" y="46.1">1</text>
<text x="29.9" y="95.3">2</text>
<text x="28.2" y="250.4">8</text>
<text x="43.4" y="288.6">7</text>
<text x="454" y="387.8">—</text>
<text x="545" y="387.8">208.6 кг</text>
<text x="568" y="387.8">1:20</text>
<text x="531" y="413.8">1</text>
<text x="561" y="413.8">1</text>
</g>
<g font-size="3">
<text x="399" y="309.8">1. Сборку и сварку выполнять по данному чертежу.</text>
<text x="399" y="314.8">2. Швы сварные — по ГОСТ 14771-2005 / ГОСТ 5264-80; контроль по ГОСТ 3242-79.</text>
<text x="399" y="319.8">3. Отклонения при сборке — по ГОСТ 25058-2016, класс точности Н.</text>
<text x="399" y="324.8">4. Покрытие лакокрасочное — по ГОСТ 9.401-91 (цвет по согласованию).</text>
<text x="399" y="329.8">5. Трущиеся поверхности смазать ЛИТОЛ-24 (ГОСТ 21150-2018).</text>
</g>
<g font-size="2.8">
<text x="26" y="366.2">Поз.</text>
<text x="36" y="366.3">Обозначение</text>
<text x="78" y="366.2">Наименование</text>
<text x="148" y="366.2">Кол.</text>
<text x="27" y="372.7">1</text>
<text x="27" y="377.7">2</text>
<text x="36" y="372.7">DIN 929 M8</text>
<text x="36" y="377.7">PSH24-011.01</text>
<text x="78" y="372.7">Гайка приварная шестигранная М8</text>
<text x="78" y="377.7">Деталь 3500×451×105</text>
<text x="148" y="372.7">12</text>
<text x="148" y="377.7">1</text>
<text x="27" y="382.7">3</text>
<text x="36" y="382.7">PSH24-011.02</text>
<text x="78" y="382.7">Пластина 460×187, s=10</text>
<text x="148" y="382.7">1</text>
<text x="27" y="387.7">4</text>
<text x="36" y="387.7">PSH24-011.03</text>
<text x="78" y="387.7">Пластина 437×150, s=20</text>
<text x="148" y="387.7">1</text>
<text x="27" y="392.7">5</text>
<text x="36" y="392.7">PSH24-011.04</text>
<text x="78" y="392.7">Полоса 79×6, L=437</text>
<text x="148" y="392.7">6</text>
<text x="27" y="397.7">6</text>
<text x="36" y="397.7">PSH24-011.05</text>
<text x="78" y="397.7">Пластина 150×109, s=10</text>
<text x="148" y="397.7">2</text>
<text x="27" y="402.7">7</text>
<text x="27" y="407.7">8</text>
<text x="36" y="402.7">PSH24-011.06</text>
<text x="36" y="407.7">PSH24-011.07</text>
<text x="78" y="402.7">Деталь 505×437×180</text>
<text x="78" y="407.7">Деталь 2105×451×105</text>
<text x="148" y="402.7">1</text>
<text x="148" y="407.7">1</text>
</g>
<g font-size="2.5">
<text x="405" y="368.1">01</text>
<text x="419" y="368.1">Первый выпуск</text>
<text x="453.5" y="393.2">Разраб.</text>
<text x="453.5" y="398.1">Пров.</text>
<text x="406" y="406.6">г. Москва</text>
<text x="453.5" y="403.1">Т. контр.</text>
<text x="406" y="411.7">Разраб. — отдел КД</text>
<text x="453.5" y="408.1">Н. контр.</text>
<text x="453.5" y="413.1">Утв.</text>
<text x="531" y="409.6">Лист</text>
<text x="561" y="409.6">Листов</text>
</g>
<g font-size="2.1">
<text x="405" y="363">Изм.</text>
<text x="412" y="363">Лист</text>
<text x="419" y="363">№ докум.</text>
<text x="439" y="363">Подп.</text>
<text x="446" y="363">Дата</text>
<text x="454" y="382.3">Материал</text>
<text x="530" y="382.3">Лит.</text>
<text x="545" y="382.3">Масса</text>
<text x="568" y="382.4">Масштаб</text>
</g>
</svg>
